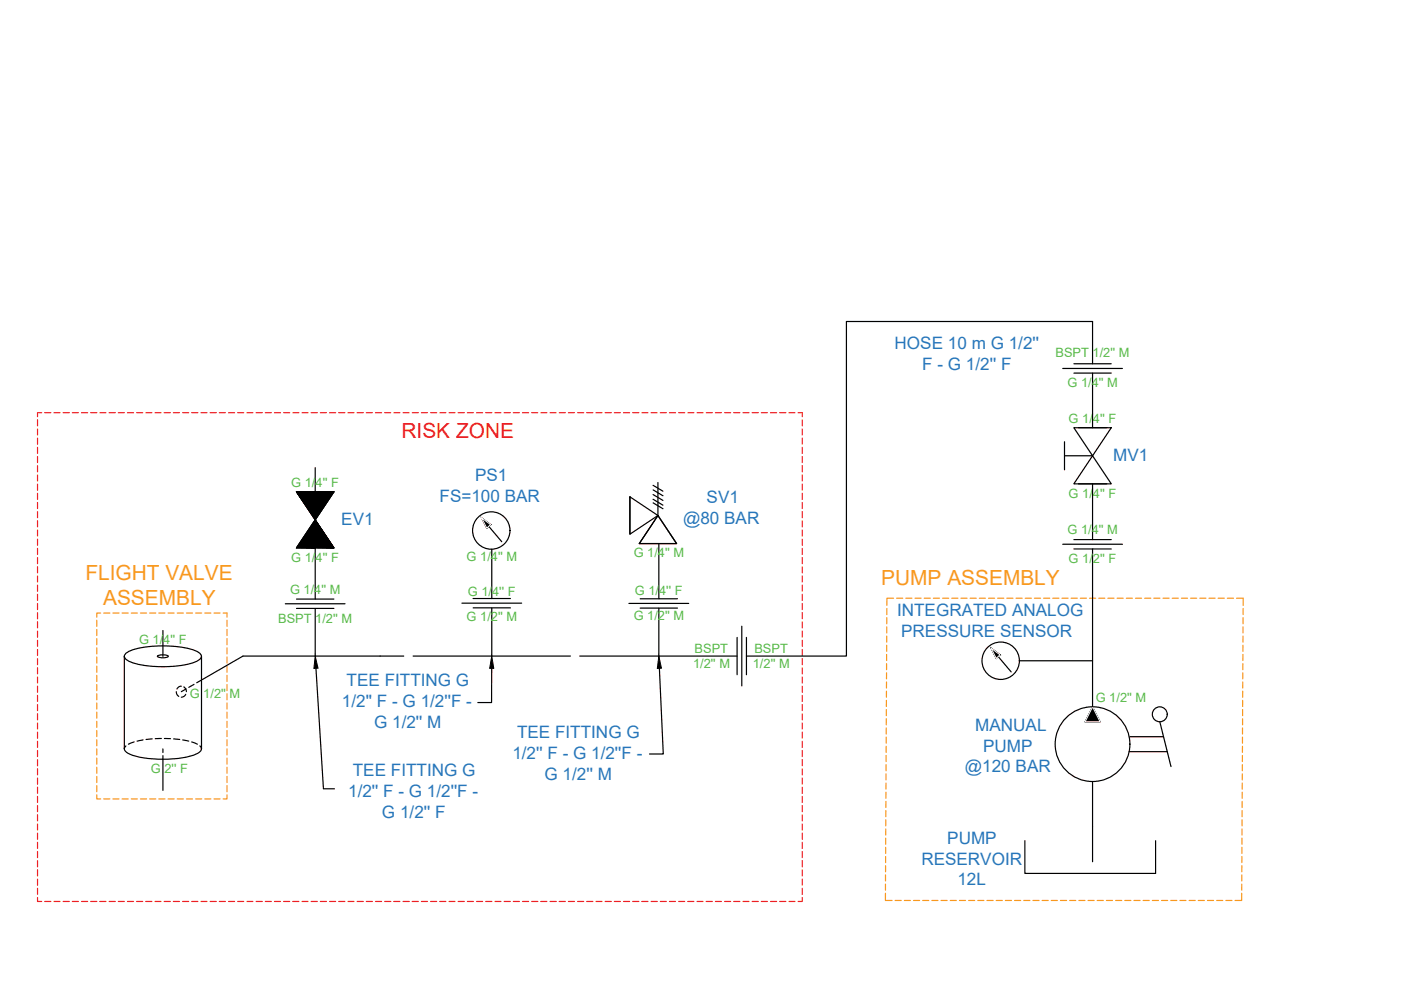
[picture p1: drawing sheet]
<svg xmlns="http://www.w3.org/2000/svg" width="297mm" height="210mm" viewBox="0 0 297 210" stroke-linecap="round" stroke-linejoin="round" font-family="sans-serif">
<!-- layer: 0 -->
<g fill="none" stroke="#f8991e" stroke-width=".25">
<path d="M20.5 131.5v1.3M20.5 133.5v1.3M20.5 135.4v1.3M20.5 137.3v1.3M20.5 139.3v1.3M21.3 130h-.8v.9M22 130h1.3M23.9 130h1.3M25.9 130h1.3M27.8 130h1.3M29.8 130h1.3M31.7 130h1.3"/>
<path d="M33.7 130h1.3M35.6 130h1.3M37.6 130h1.3M39.5 130h1.3M41.5 130h1.3M43.4 130h1.3M45.4 130h1.3M47.3 130h.8v.9M48.1 131.5v1.3M48.1 133.5v1.3M48.1 135.4v1.3M48.1 137.3v1.3"/>
<path d="M48.1 139.3v1.3M188 138.8v1.2M188 136.8v1.3M188 134.9v1.3M188 132.9v1.3M188 131v1.3M188 129v1.3M189.4 126.8h-1.4v1.6M190.1 126.8h1.3M192.1 126.8h1.2M194 126.8h1.3M195.9 126.8h1.3"/>
<path d="M197.9 126.8h1.3M199.8 126.8h1.3M201.8 126.8h1.3M203.7 126.8h1.3M205.7 126.8h1.3M207.6 126.8h1.3M209.6 126.8h1.3M211.5 126.8h1.3M213.5 126.8h1.3M215.4 126.8h1.3M217.4 126.8h1.3M219.3 126.8h1.3"/>
<path d="M221.3 126.8h1.3M223.2 126.8h1.3M225.2 126.8h1.3M227.1 126.8h1.3M229.1 126.8h1.3M231 126.8h1.3M232.9 126.8h1.3M234.9 126.8h1.3M236.9 126.8h1.2M238.8 126.8h1.3M240.7 126.8h1.3M242.7 126.8h1.3"/>
<path d="M244.6 126.8h1.3M246.6 126.8h1.3M248.5 126.8h1.3M250.5 126.8h1.3M252.4 126.8h1.3M254.4 126.8h1.3M256.3 126.8h1.3M258.3 126.8h1.3M260.2 126.8h1.3M262.2 126.8h1.4v1.6M263.5 138.8v1.2M263.5 136.8v1.3"/>
<path d="M263.5 132.9v1.3M263.5 134.9v1.3M263.6 131v1.3M263.6 129v1.3M20.5 141.2v1.3M20.5 143.2v1.3M20.5 145.1v1.3M20.5 147.1v1.3M20.5 149v1.3M20.5 151v1.3M20.5 152.9v1.3M20.5 154.9v1.3"/>
<path d="M20.5 156.8v1.3M20.5 158.8v1.3M48.1 141.2v1.3M48.1 143.2v1.3M48.1 145.1v1.3M48.1 147.1v1.3M48.1 149v1.3M48.1 151v1.3M48.1 152.9v1.3M48.1 154.9v1.3M48.1 156.8v1.3M48.1 158.8v1.3"/>
<path d="M187.9 158.2v1.3M187.9 156.3v1.3M187.9 154.3v1.3M187.9 152.4v1.3M187.9 150.4v1.3M187.9 148.5v1.3M187.9 146.5v1.3M188 144.6l-.1 1.3M188 142.6v1.3M188 140.7v1.3M263.4 156.3v1.3M263.4 158.2v1.3"/>
<path d="M263.4 154.3v1.3M263.4 152.4v1.3M263.5 150.4v1.3M263.5 148.5v1.3M263.5 146.5v1.3M263.5 144.6v1.3M263.5 142.6v1.3M263.5 140.7v1.3M20.5 168.5v.9h.8M20.5 160.7v1.3M20.5 162.7v1.3M20.5 164.6v1.3"/>
<path d="M20.5 166.6v1.3M22 169.4h1.3M23.9 169.4h1.3M25.9 169.4h1.3M27.8 169.4h1.3M29.8 169.4h1.3M31.7 169.4h1.3M33.7 169.4h1.3M35.6 169.4h1.3M37.6 169.4h1.3M39.5 169.4h1.3M41.5 169.4h1.3"/>
<path d="M43.4 169.4h1.3M45.4 169.4h1.3M48.1 168.5v.9h-.8M48.1 160.7v1.3M48.1 162.7v1.3M48.1 164.6v1.3M48.1 166.6v1.3M187.8 179.6v1.4M187.8 177.7v1.3M187.8 175.8v1.3M187.8 173.8v1.3M187.8 171.9v1.3"/>
<path d="M187.8 169.9v1.3M187.8 168v1.3M187.9 166l-.1 1.3M187.9 164.1v1.3M187.9 162.1v1.3M187.9 160.2v1.3M263.3 179.6v1.4M263.3 177.7v1.3M263.3 175.8v1.3M263.3 173.8v1.3M263.4 171.9l-.1 1.3M263.4 169.9v1.3"/>
<path d="M263.4 168v1.3M263.4 166v1.3M263.4 164.1v1.3M263.4 162.1v1.3M263.4 160.2v1.3M187.7 189.4v1.5h1.4M187.7 187.4v1.3M187.7 185.5v1.3M187.8 183.5v1.3M187.8 181.6v1.3M189.8 190.9h1.3M191.7 190.9h1.3"/>
<path d="M193.7 190.9h1.3M195.6 190.9h1.3M197.6 190.9h1.3M199.5 190.9h1.3M201.5 190.9h1.3M203.4 190.9h1.3M205.4 190.9h1.3M207.3 190.9h1.3M209.3 190.9h1.3M211.2 190.9h1.3M213.2 190.9h1.3M215.1 190.9h1.3"/>
<path d="M217.1 190.9h1.3M219 190.9h1.3M220.9 190.9h1.3M222.9 190.9h1.3M224.8 190.9h1.3M226.8 190.9h1.3M228.7 190.9h1.3M230.7 190.9h1.3M232.6 190.9h1.3M234.6 190.9h1.3M236.5 190.9h1.3M238.5 190.9h1.3"/>
<path d="M240.4 190.9h1.3M242.4 190.9h1.3M244.3 190.9h1.3M246.3 190.9h1.3M248.2 190.9h1.3M250.2 190.9h1.3M252.1 190.9h1.3M254.1 190.9h1.3M256 190.9h1.3M258 190.9h1.2M259.9 190.9h1.3M263.3 189.4v1.5h-1.5"/>
<path d="M263.3 187.4v1.3M263.3 185.5v1.3M263.3 183.5v1.3M263.3 181.6v1.3"/>
</g>
<!-- layer: WIRES -->
<path d="M80.6 139.1h5M87.6 139.1h33.3M122.9 139.1h33.4M216.1 140.1h15.5M231.6 165.7v9.6" fill="none" stroke="#000" stroke-width=".25"/>
<!-- layer: SYMS -->
<g fill="#000" stroke="#000" stroke-width=".21">
<path d="M231.6 149.9l1.6 3.1h-3.1z"/>
<path d="M62.9 104.3h3.9zM62.9 104.3h3.9z"/>
<path d="M62.9 116.1l3.9 .1zM62.9 116.1l3.9 .1h-3.9z"/>
<path d="M66.8 110.2l3.9 5.9zM66.8 110.2l3.9 5.9h-7.8z"/>
<path d="M67.4 116.1l3.4 .1zM67.4 116.1l3.4 .1z"/>
<path d="M62.9 104.3l4 5.8 3.9-5.8zM62.9 104.3l4 5.8z"/>
<path d="M67.4 104.3h3.4zM67.4 104.3h3.4z"/>
<path d="M102.1 109.8l1.9 1.4h-1.2zM102.8 111.2l.4 .8 .8-.8z"/>
<path d="M210.1 137.4l1.9 1.4h-1.2zM210.8 138.8l.4 .8 .8-.8z"/>
</g>
<g fill="none" stroke="#000" stroke-width=".25">
<path d="M225.3 78.1h12.7M227.7 77.1h7.9M227.7 79.1h7.9M225.7 93.7v5.9M225.7 96.6h5.9M227.7 90.7l7.9 11.9h-7.9l7.9-11.9zM228.7 90.7h5.9M62.9 104.3h7.9l-4 5.9zM62.9 104.3l7.9 11.9h-7.9l7.9-11.9zM66.8 110.2l4 6h-7.9zM103.4 111.3l3 3.6M225.3 115.4h12.7"/>
<path d="M227.7 114.4h7.9M227.7 116.4h7.9M228.7 102.6h5.9M60.5 128h12.7M62.9 127h7.9M62.9 129h7.9M97.9 127.9h12.7M100.3 126.9h7.9M100.3 128.9h7.9M133.3 127.9h12.7M135.7 127h7.9M135.7 128.9h7.9"/>
<path d="M156.3 135.1v8M157.3 132.8v12.6M158.3 135.1v8M211.4 138.9l3 3.6M239.4 159.4h8.1M239.6 156.2h7.1M245.9 153l2.4 9.5M217.3 178.3v6.9h27.7v-6.9M231.6 175.3v7.4"/>
<circle cx="104.2" cy="112.5" r="4"/>
<circle cx="212.2" cy="140.1" r="4"/>
<circle cx="231.6" cy="157.8" r="7.9"/>
<circle cx="245.9" cy="151.4" r="1.58"/>
</g>
<!-- layer: 0 -->
<g fill="none" stroke="#000" stroke-width=".25">
<path d="M231.6 77.1v-8.9h-52.1v70.9h-21.2M231.6 79.1v11.6M66.8 99.2v5.1M66.8 116.2v10.8M104.3 116.4v10.5M133.6 105.3l5.9 4-5.9 4zM133.6 105.3v8M138.5 105.9l2.1 1.2M138.5 106.6l2.1 1.3M138.5 102.9l2.1 1.2M138.5 104.9l2.1 1.2M138.5 103.9l2.1 1.2"/>
<path d="M139.5 109.3l4 5.9h-8zM139.5 102.3v7M139.7 115.2v11.8M231.6 102.6v11.8M231.6 116.4v33.5M26.4 139.1v19.7l.3-.6M26.8 138.5a15 15 0 0 1 7.7-1.6 15 15 0 0 1 7.8 1.6 .79 .79 0 0 1 0 1.3 15 15 0 0 1-7.8 1.6 15 15 0 0 1-7.7-1.6 .79 .79 0 0 1 0-1.3zM33.5 139l1.5-.1 .7 .3a2.31 2.31 0 0 1-2.3 0zM34.5 133.7v5.5M42.7 139.2v19.6l-.3-.6M66.8 129v10.1M80.6 139.1h-29.1l-9.8 5.7"/>
<path d="M104.3 128.9v10.2M139.7 128.9v10.2M28.4 157.3l-1.2 .5M30.3 156.9l-1.2 .2M32.3 156.7l-1.3 .1M34.2 156.6h-1.3M34.5 158.8v.8M34.9 156.6h1.3M36.8 156.7l1.3 .1M37.4 146.6l.1 .6 .4 .5M38.4 145.5l-.5 .2-.4 .4M38.7 156.9l1.3 .2"/>
<path d="M39 145.6l.4 .5 .1 .5M39.4 147.2l-.4 .4-.6 .2M39.5 146.1l-1.1 .5M40.6 157.3l1.2 .5M41.1 145.1l-1.1 .6M42.7 158.8a1.79 1.79 0 0 1-1.4 1.2 24.1 24.1 0 0 1-13.5 0 1.8 1.8 0 0 1-1.4-1.2M67 141.7l1.6 25.5h2.3M104.3 141.7l-.1 7.3h-2.9M139.8 141.7l.8 18.2h-2.9M34.5 160.2v7.4"/>
</g>
<path d="M66.8 139.1l.6 2.6h-.8zM104.3 139.1l.4 2.6h-.9zM139.7 139.1l.5 2.6h-.8z" fill="#000" stroke="#000" stroke-width=".21"/>
<!-- layer: SYMS -->
<path d="M102.1 109.8l1.9 1.4-.8 .8zM210.1 137.4l1.9 1.4-.8 .8zM231.6 149.9l1.6 3.1h-3.1z" fill="none" stroke="#000" stroke-width=".21"/>
<path d="M102.1 109.8l1.9 1.4-.8 .8zM210.1 137.4l1.9 1.4-.8 .8zM231.6 149.9l1.6 3.1h-3.1z" fill="none" stroke="#fafafa" stroke-width=".21"/>
<!-- layer: 0 -->
<g fill="none" stroke="#ed1f24" stroke-width=".25">
<path d="M8 89v1.3M8 90.9v1.3M8 92.9v1.3M8 94.8v1.3M8 96.8v1.3M8 98.7v1.3M8.8 87.5h-.8v.8M9.5 87.5h1.3M11.4 87.5h1.3M13.4 87.5h1.3M15.3 87.5h1.3M17.3 87.5h1.3"/>
<path d="M19.2 87.5h1.3M21.2 87.5h1.3M23.1 87.5h1.3M25.1 87.5h1.3M27 87.5h1.3M29 87.5h1.3M30.9 87.5h1.3M32.9 87.5h1.3M34.8 87.5h1.3M36.8 87.5h1.3M38.7 87.5h1.3M40.7 87.5h1.2"/>
<path d="M42.6 87.5h1.3M44.6 87.5h1.2M46.5 87.5h1.3M48.4 87.5h1.3M50.4 87.5h1.3M52.3 87.5h1.3M54.3 87.5h1.3M56.2 87.5h1.3M58.2 87.5h1.3M60.1 87.5h1.3M62.1 87.5h1.3M64 87.5h1.3"/>
<path d="M66 87.5h1.3M67.9 87.5h1.3M69.9 87.5h1.3M71.8 87.5h1.3M73.8 87.5h1.3M75.7 87.5h1.3M77.7 87.5h1.3M79.6 87.5h1.3M81.6 87.5h1.3M83.5 87.5h1.3M85.4 87.5h1.3M87.4 87.5h1.3"/>
<path d="M89.3 87.5h1.3M91.3 87.5h1.3M93.2 87.5h1.3M95.2 87.5h1.3M97.1 87.5h1.3M99.1 87.5h1.3M101 87.5h1.3M103 87.5h1.3M104.9 87.5h1.3M106.9 87.5h1.3M108.8 87.5h1.3M110.8 87.5h1.3"/>
<path d="M112.7 87.5h1.3M114.7 87.5h1.3M116.6 87.5h1.3M118.6 87.5h1.3M120.5 87.5h1.3M122.5 87.5h1.3M124.4 87.5h1.3M126.4 87.5h1.3M128.3 87.5h1.3M130.2 87.5h1.3M132.2 87.5h1.3M134.1 87.5h1.3"/>
<path d="M136.1 87.5h1.3M138 87.5h1.3M140 87.5h1.3M141.9 87.5h1.3M143.9 87.5h1.3M145.8 87.5h1.3M147.8 87.5h1.3M149.7 87.5h1.3M151.7 87.5h1.3M153.6 87.5h1.3M155.6 87.5h1.3M157.5 87.5h1.3"/>
<path d="M159.5 87.5h1.3M161.4 87.5h1.3M163.4 87.5h1.3M165.3 87.5h1.3M167.3 87.5h1.3M169.2 87.5h.9v.8M170.1 89v1.3M170.1 90.9v1.3M170.1 92.9v1.3M170.1 94.8v1.3M170.1 96.8v1.3M170.1 98.7v1.3"/>
<path d="M8 100.7v1.3M8 102.6v1.3M8 104.6v1.3M8 106.5v1.3M8 108.5v1.3M8 110.4v1.3M8 112.4v1.3M8 114.3v1.3M8 116.3v1.3M8 118.2v1.3M170.1 100.7v1.3M170.1 102.6v1.3"/>
<path d="M170.1 104.6v1.3M170.1 106.5v1.3M170.1 108.5v1.3M170.1 110.4v1.3M170.1 112.4v1.3M170.1 114.3v1.3M170.1 116.3v1.3M170.1 118.2v1.3M8 120.2v1.3M8 122.1v1.3M8 124.1v1.3M8 126v1.3"/>
<path d="M8 127.9v1.4M8 129.9v1.3M8 131.8v1.3M8 133.8v1.3M8 135.7v1.3M8 137.7v1.3M8 139.6v1.3M170.1 120.2v1.3M170.1 122.1v1.3M170.1 124.1v1.3M170.1 126v1.3M170.1 127.9v1.4"/>
<path d="M170.1 129.9v1.3M170.1 131.8v1.3M170.1 133.8v1.3M170.1 135.7v1.3M170.1 137.7v1.3M170.1 139.6v1.3M8 141.6v1.3M8 143.5v1.3M8 145.5v1.3M8 147.4v1.3M8 149.4v1.3M8 151.3v1.3"/>
<path d="M8 153.3v1.3M8 155.2v1.3M8 157.2v1.3M8 159.1v1.3M170.1 141.6v1.3M170.1 143.5v1.3M170.1 145.5v1.3M170.1 147.4v1.3M170.1 149.4v1.3M170.1 151.3v1.3M170.1 153.3v1.3M170.1 155.2v1.3"/>
<path d="M170.1 157.2v1.3M170.1 159.1v1.3M8 161.1v1.3M8 163v1.3M8 165v1.3M8 166.9v1.3M8 168.9v1.3M8 170.8v1.3M8 172.7v1.3M8 174.7v1.3M8 176.6v1.3M8 178.6v1.3"/>
<path d="M170.1 161.1v1.3M170.1 163v1.3M170.1 165v1.3M170.1 166.9v1.3M170.1 168.9v1.3M170.1 170.8v1.3M170.1 172.7v1.3M170.1 174.7v1.3M170.1 176.6v1.3M170.1 178.6v1.3M8 190.3v.8h.8M8 180.5v1.3"/>
<path d="M8 182.5v1.3M8 184.4v1.3M8 186.4v1.3M8 188.3v1.3M9.5 191.1h1.3M11.4 191.1h1.3M13.4 191.1h1.3M15.3 191.1h1.3M17.3 191.1h1.3M19.2 191.1h1.3M21.2 191.1h1.3M23.1 191.1h1.3"/>
<path d="M25.1 191.1h1.3M27 191.1h1.3M29 191.1h1.3M30.9 191.1h1.3M32.9 191.1h1.3M34.8 191.1h1.3M36.8 191.1h1.3M38.7 191.1h1.3M40.7 191.1h1.2M42.6 191.1h1.3M44.6 191.1h1.2M46.5 191.1h1.3"/>
<path d="M48.4 191.1h1.3M50.4 191.1h1.3M52.3 191.1h1.3M54.3 191.1h1.3M56.2 191.1h1.3M58.2 191.1h1.3M60.1 191.1h1.3M62.1 191.1h1.3M64 191.1h1.3M66 191.1h1.3M67.9 191.1h1.3M69.9 191.1h1.3"/>
<path d="M71.8 191.1h1.3M73.8 191.1h1.3M75.7 191.1h1.3M77.7 191.1h1.3M79.6 191.1h1.3M81.6 191.1h1.3M83.5 191.1h1.3M85.4 191.1h1.3M87.4 191.1h1.3M89.3 191.1h1.3M91.3 191.1h1.3M93.2 191.1h1.3"/>
<path d="M95.2 191.1h1.3M97.1 191.1h1.3M99.1 191.1h1.3M101 191.1h1.3M103 191.1h1.3M104.9 191.1h1.3M106.9 191.1h1.3M108.8 191.1h1.3M110.8 191.1h1.3M112.7 191.1h1.3M114.7 191.1h1.3M116.6 191.1h1.3"/>
<path d="M118.6 191.1h1.3M120.5 191.1h1.3M122.5 191.1h1.3M124.4 191.1h1.3M126.4 191.1h1.3M128.3 191.1h1.3M130.2 191.1h1.3M132.2 191.1h1.3M134.1 191.1h1.3M136.1 191.1h1.3M138 191.1h1.3M140 191.1h1.3"/>
<path d="M141.9 191.1h1.3M143.9 191.1h1.3M145.8 191.1h1.3M147.8 191.1h1.3M149.7 191.1h1.3M151.7 191.1h1.3M153.6 191.1h1.3M155.6 191.1h1.3M157.5 191.1h1.3M159.5 191.1h1.3M161.4 191.1h1.3M163.4 191.1h1.3"/>
<path d="M165.3 191.1h1.3M167.3 191.1h1.3M170.1 190.3v.8h-.9M170.1 180.5v1.3M170.1 182.5v1.3M170.1 184.4v1.3M170.1 186.4v1.3M170.1 188.3v1.3"/>
</g>
<text font-size="4.4" fill="#ed1f24" x="85.1" y="92.9">RISK ZONE</text>
<g font-size="4.4" fill="#f8991e">
<text x="18.1" y="123">FLIGHT VALVE</text>
<text x="186.8" y="124">PUMP ASSEMBLY</text>
<text x="21.9" y="128.4">ASSEMBLY</text>
</g>
<g font-size="3.6" fill="#2776bb">
<text x="189.7" y="74">HOSE 10 m G 1/2''</text>
<text x="195.5" y="78.4">F - G 1/2'' F</text>
<text x="236" y="97.8">MV1</text>
<text x="93.2" y="106.5">FS=100 BAR</text>
<text x="100.7" y="102.1">PS1</text>
<text x="149.8" y="106.6">SV1</text>
<text x="72.4" y="111.2">EV1</text>
<text x="144.8" y="111">@80 BAR</text>
<text x="190.2" y="130.6">INTEGRATED ANALOG</text>
<text x="191.1" y="135">PRESSURE SENSOR</text>
<text x="72.5" y="149.9">1/2'' F - G 1/2''F -</text>
<text x="73.5" y="145.5">TEE FITTING G</text>
<text x="79.3" y="154.3">G 1/2'' M</text>
<text x="206.8" y="155.1">MANUAL</text>
<text x="108.6" y="160.9">1/2'' F - G 1/2''F -</text>
<text x="109.6" y="156.6">TEE FITTING G</text>
<text x="208.5" y="159.4">PUMP</text>
<text x="74.8" y="164.6">TEE FITTING G</text>
<text x="115.5" y="165.3">G 1/2'' M</text>
<text x="204.6" y="163.8">@120 BAR</text>
<text x="73.8" y="168.9">1/2'' F - G 1/2''F -</text>
<text x="81" y="173.3">G 1/2'' F</text>
<text x="200.8" y="179">PUMP</text>
<text x="195.3" y="183.3">RESERVOIR</text>
<text x="203" y="187.7">12L</text>
</g>
<g font-size="2.7" fill="#58ba48">
<text x="223.8" y="75.8">BSPT 1/2'' M</text>
<text x="226.3" y="82">G 1/4'' M</text>
<text x="226.6" y="89.6">G 1/4'' F</text>
<text x="61.8" y="103.2">G 1/4'' F</text>
<text x="226.6" y="105.7">G 1/4'' F</text>
<text x="226.3" y="113.3">G 1/4'' M</text>
<text x="61.8" y="119.1">G 1/4'' F</text>
<text x="98.9" y="119">G 1/4'' M</text>
<text x="134.4" y="118.1">G 1/4'' M</text>
<text x="226.6" y="119.4">G 1/2'' F</text>
<text x="61.5" y="126">G 1/4'' M</text>
<text x="98.9" y="131.7">G 1/2'' M</text>
<text x="99.2" y="126.3">G 1/4'' F</text>
<text x="134.4" y="131.6">G 1/2'' M</text>
<text x="134.6" y="126.1">G 1/4'' F</text>
<text x="29.5" y="136.5">G 1/4'' F</text>
<text x="59" y="132.2">BSPT 1/2'' M</text>
<text x="146.9" y="141.7">1/2'' M</text>
<text x="147.3" y="138.4">BSPT</text>
<text x="159.6" y="141.7">1/2'' M</text>
<text x="160" y="138.4">BSPT</text>
<text x="40.2" y="148">G 1/2'' M</text>
<text x="232.3" y="148.9">G 1/2'' M</text>
<text x="32" y="163.9">G 2'' F</text>
</g>
</svg>
